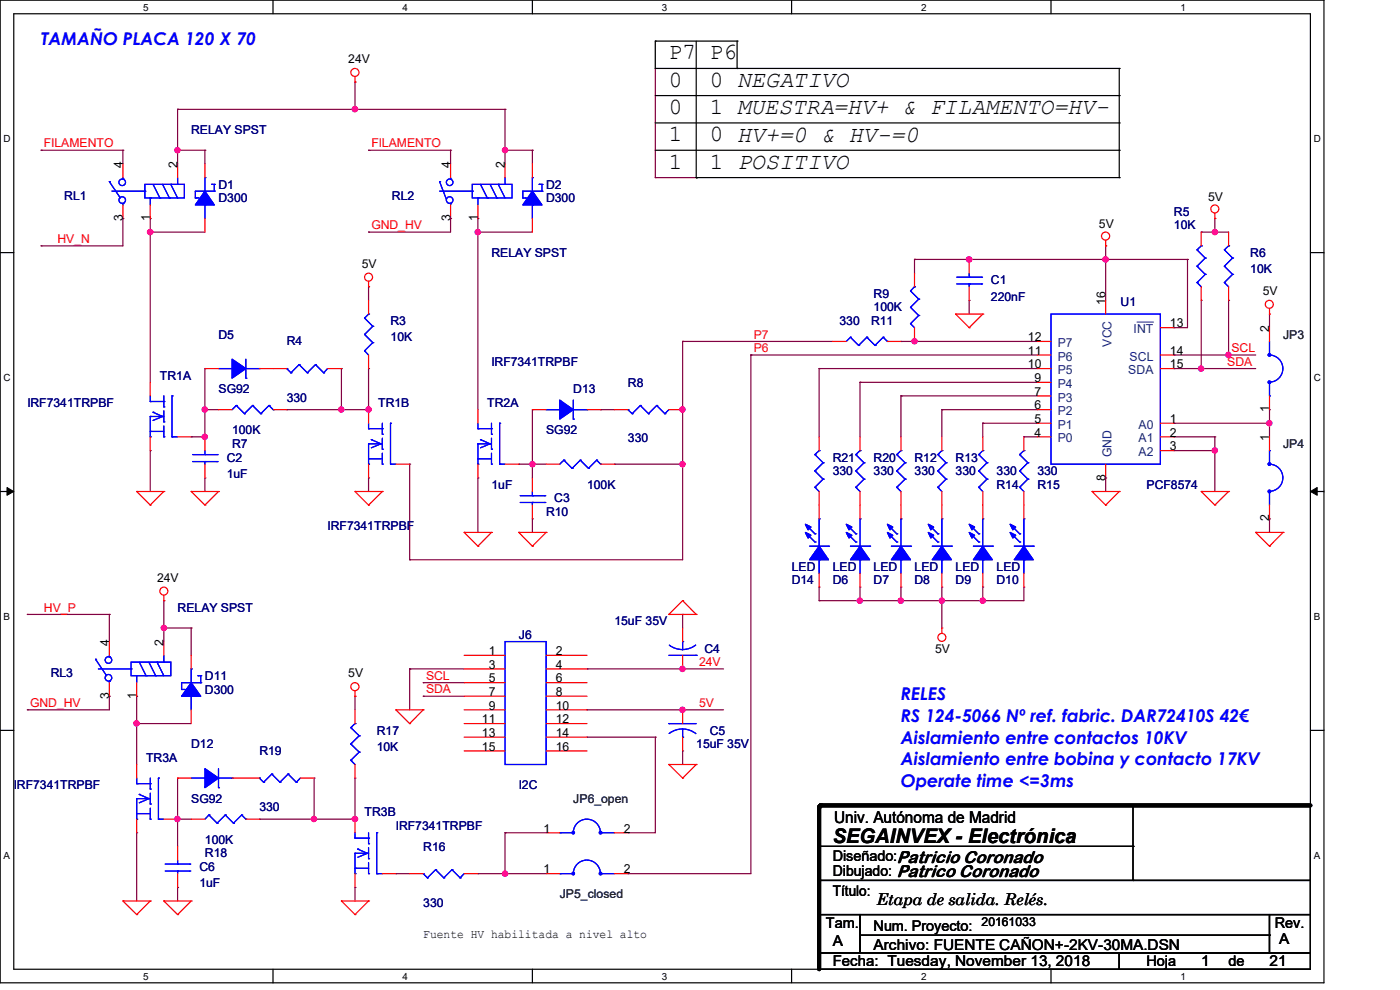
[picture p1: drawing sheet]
<svg xmlns="http://www.w3.org/2000/svg" width="297mm" height="210mm" viewBox="0 0 297 210" stroke-linecap="round" stroke-linejoin="round" font-family="sans-serif">
<path d="M0 0h280.9v208.5h-280.9zM2.9 2.9h275.1v202.7h-275.1z" fill="none" stroke="#000" stroke-width=".25"/>
<g fill="#fff">
<path d="M30.4 .3h1.1v2.4h-1.1z"/>
<path d="M30.4 205.9h1.1v2.3h-1.1z"/>
</g>
<path d="M57.9 0v2.9M57.9 205.6v2.9" fill="none" stroke="#000" stroke-width=".25"/>
<g fill="#fff">
<path d="M85.4 .3h1.1v2.4h-1.1z"/>
<path d="M85.4 205.9h1.1v2.3h-1.1z"/>
</g>
<path d="M112.9 0v2.9M112.9 205.6v2.9" fill="none" stroke="#000" stroke-width=".25"/>
<g fill="#fff">
<path d="M140.4 .3h1.2v2.4h-1.2z"/>
<path d="M140.4 205.9h1.2v2.3h-1.2z"/>
</g>
<path d="M167.9 0v2.9M167.9 205.6v2.9" fill="none" stroke="#000" stroke-width=".25"/>
<g fill="#fff">
<path d="M195.4 .3h1.2v2.4h-1.2z"/>
<path d="M195.4 205.9h1.2v2.3h-1.2z"/>
</g>
<path d="M223 0v2.9M223 205.6v2.9" fill="none" stroke="#000" stroke-width=".25"/>
<g fill="#fff">
<path d="M250.4 .3h1.2v2.4h-1.2z"/>
<path d="M250.4 205.9h1.2v2.3h-1.2z"/>
<path d="M.8 28.2h1.4v2.4h-1.4z"/>
<path d="M278.7 28.2h1.5v2.4h-1.5z"/>
<path d="M.8 78.9h1.4v2.3h-1.4z"/>
<path d="M278.7 78.9h1.5v2.3h-1.5z"/>
</g>
<path d="M0 53.6h2.9M278 53.6h2.9" fill="none" stroke="#000" stroke-width=".25"/>
<g fill="#fff">
<path d="M.8 129.6h1.3v2.3h-1.3z"/>
<path d="M278.7 129.6h1.4v2.3h-1.4z"/>
</g>
<path d="M0 104.3h2.9M278 104.3h2.9" fill="none" stroke="#000" stroke-width=".25"/>
<path d="M1.5 103.4l1.4 .9-1.4 .8zM278 104.3l1.4-.9v1.7z" fill="#000" stroke="#000" stroke-width=".21"/>
<g fill="#fff">
<path d="M.8 180.3h1.3v2.3h-1.3z"/>
<path d="M278.7 180.3h1.4v2.3h-1.4z"/>
</g>
<g fill="none" stroke="#000" stroke-width=".25">
<path d="M139 8.7h.1M139 8.7v5.8h98.4M139 8.7h17.4M147.7 8.7v29M156.4 14.5h.1M156.4 8.7h.1M156.4 8.7v5.8M237.4 14.5h.1M237.4 14.5v23.2M139 31.9h98.4M139 26.1h98.4M139 20.3h98.4"/>
<path d="M147.7 37.7h.1M147.7 37.7h89.7M237.4 37.7h.1M237.4 31.9h.1M237.4 26.1h.1M237.4 20.3h.1M0 154.9h2.9M278 154.9h2.9M173.8 170.9h104.2v15.9h-104.2zM173.8 179.5h66.6M240.4 179.5h.1M240.4 170.9v15.9"/>
<path d="M173.5 186.8h104.5v7.2h-104.5zM173.8 194h8.7v8.1h-8.7zM182.5 194h86.8v8.1h-86.8zM182.5 198.4h86.8M240.4 186.8h.1M269.3 194h8.7v8.1h-8.7zM269.3 198.4h.1M173.8 202.1h63.6v3.5h-63.6zM237.4 202.1h40.6v3.5h-40.6z"/>
</g>
<g fill="none" stroke="#800040" stroke-width=".25">
<path d="M75.3 17.4h.1M75.3 17.4v5.8M139 14.5h.1M139 14.5v23.2M8.7 31.9h.1M8.7 31.9h17.4M26.1 31.9h.1M26.1 31.9v2.9M37.7 31.9h.1M37.7 23.2h.1M37.7 31.9h5.8M37.7 23.2v11.6"/>
<path d="M37.7 23.2h69.4M43.5 31.9h.1M43.5 31.9v2.9M75.3 23.2h.1M78.2 31.9h.1M78.2 31.9h17.4M95.6 31.9h.1M95.6 31.9v2.9M107.1 23.2h.1M107.1 31.9h.1M107.1 23.2v11.6M107.1 31.9h5.8"/>
<path d="M112.9 31.9h.1M112.9 31.9v2.9M139 37.7h.1M139 37.7h8.7M8.7 52.2h.1M26.1 46.4h.1M26.1 46.4v5.8h-17.4M31.9 49.2h.1M31.9 46.4h.1M31.9 49.2h11.6M31.9 46.4v34.7M78.2 49.2h.1"/>
<path d="M95.6 46.4h.1M95.6 46.4v2.8h-17.4M101.4 49.2h.1M101.4 46.4h.1M101.4 46.4v40.5M101.4 49.2h11.5M194 55h.1M194 55h57.9M194 55v3M205.6 55h.1M234.6 55h.1M234.6 52.2h.1"/>
<path d="M234.6 52.2v11.5M251.9 55h.1M251.9 55v14.5h-2.9M254.8 49.2h.1M254.8 49.2h5.8M257.7 49.2h.1M257.7 46.4h.1M257.7 46.4v2.8M43.5 78.2h.1M43.5 78.2v14.5h-2.9M72.4 78.2h.1M72.4 78.2v8.7"/>
<path d="M78.2 60.8h.1M78.2 78.2h.1M78.2 78.2v8.7h-17.4M78.2 60.8v2.9M144.8 72.4h.1M144.8 72.4h31.9M144.8 72.4v46.3h-57.9M159.3 75.3h.1M159.3 75.3h60.8M159.3 75.3v110h-26.1M173.8 78.2h.1M173.8 78.2h46.3"/>
<path d="M173.8 78.2v14.5M191.1 72.4h.1M191.1 72.4h29M194 72.4h.1M205.6 63.7h.1M205.6 63.7v2.9M249 78.2h.1M249 75.3h.1M249 69.5h.1M249 75.3h17.4M249 78.2h17.4M254.8 78.2h.1"/>
<path d="M254.8 63.7h.1M254.8 63.7v14.5M260.6 75.3h.1M260.6 63.7h.1M260.6 63.7v11.6M269.3 66.6h.1M269.3 66.6v2.9M31.9 95.6h.1M31.9 95.6v8.7M40.6 92.7h.1M43.5 86.9h.1M43.5 86.9h2.9"/>
<path d="M60.8 86.9h.1M72.4 86.9h.1M86.9 98.5h.1M86.9 98.5v20.2M110.1 98.5h.1M110.1 98.5h5.8M112.9 98.5h.1M112.9 86.9h.1M112.9 86.9v14.5M127.4 86.9h.1M127.4 86.9h2.9M130.3 98.5h.1"/>
<path d="M130.3 98.5h14.5M144.8 98.5h.1M144.8 86.9h.1M182.5 81.1h.1M182.5 81.1v11.6M182.5 81.1h37.6M191.1 84h.1M191.1 84v8.7M191.1 84h29M199.8 86.9h.1M199.8 86.9v5.8M199.8 86.9h20.3"/>
<path d="M208.5 89.8h.1M208.5 89.8h11.6M208.5 89.8v2.9M217.2 92.7h.1M217.2 92.7h2.9M249 92.7h.1M249 95.6h.1M249 89.8h.1M249 92.7h8.7M249 95.6h8.7M249 89.8h20.3M257.7 95.6h.1"/>
<path d="M257.7 92.7h.1M257.7 92.7v11.6M269.3 89.8h.1M269.3 86.9h.1M269.3 86.9v5.8M43.5 101.4h.1M43.5 101.4v2.9M78.2 101.4h.1M78.2 101.4v2.9M86.9 118.7h.1M101.4 101.4h.1M101.4 101.4v11.5"/>
<path d="M112.9 110.1h.1M112.9 110.1v2.8M234.6 101.4h.1M234.6 101.4v2.9M269.3 110.1h.1M269.3 110.1v2.8M5.8 130.3h.1M5.8 130.3h17.4M23.2 130.3h.1M23.2 130.3v5.8M34.8 133.2h.1M34.8 127.4h.1"/>
<path d="M34.8 133.2h5.8M34.8 127.4v8.7M40.6 133.2h.1M40.6 133.2v5.8M144.8 130.3h.1M144.8 130.3v2.9M173.8 127.4h.1M173.8 124.5h.1M173.8 124.5v2.9M182.5 124.5h.1M182.5 127.4h.1M182.5 124.5v2.9"/>
<path d="M191.1 124.5h.1M191.1 127.4h.1M191.1 124.5v2.9M199.8 127.4h.1M199.8 124.5h.1M199.8 124.5v8.7M208.5 124.5h.1M208.5 127.4h.1M208.5 124.5v2.9M217.2 124.5h.1M217.2 124.5v2.9h-43.4M5.8 150.6h.1"/>
<path d="M23.2 147.7h.1M23.2 147.7v2.9h-17.4M29 153.5h.1M29 147.7h.1M29 147.7v14.5M29 153.5h11.6M75.3 147.7h.1M75.3 147.7v2.9M86.9 141.9h.1M86.9 141.9v8.7M86.9 141.9h11.6M89.8 144.8h.1"/>
<path d="M89.8 147.7h.1M89.8 144.8h8.7M89.8 147.7h8.7M124.5 156.4h.1M124.5 150.6h.1M124.5 141.9h.1M124.5 150.6h29M124.5 141.9h29M124.5 156.4h14.5M139 156.4h.1M139 156.4v20.3h-5.8M144.8 150.6h.1"/>
<path d="M144.8 159.3h.1M144.8 141.9h.1M144.8 159.3v2.9M29 176.7h.1M29 176.7v14.4M37.7 173.8h.1M37.7 165.1h.1M37.7 165.1v14.4M37.7 173.8h2.9M55 173.8h.1M66.6 173.8h.1M66.6 165.1h.1"/>
<path d="M66.6 165.1v8.7M75.3 165.1h.1M75.3 165.1v8.7h-20.3M107.1 176.7h.1M107.1 176.7v8.6M107.1 176.7h8.8M133.2 176.7h.1M37.7 188.3h.1M37.7 188.3v2.8M75.3 188.3h.1M75.3 188.3v2.8M84 185.3h.1"/>
<path d="M84 185.3h2.9M101.4 185.3h.1M101.4 185.3h14.5M107.1 185.3h.1M133.2 185.3h.1"/>
</g>
<g fill="#f0f" stroke="#f0f" stroke-width=".25">
<circle cx="144.8" cy="150.6" r=".55"/>
<circle cx="260.6" cy="75.3" r=".55"/>
<circle cx="254.8" cy="78.2" r=".55"/>
<circle cx="194" cy="72.4" r=".55"/>
<circle cx="101.3" cy="49.2" r=".55"/>
<circle cx="234.6" cy="55" r=".56"/>
<circle cx="107.1" cy="31.9" r=".55"/>
<circle cx="37.6" cy="31.9" r=".55"/>
<circle cx="205.6" cy="55" r=".56"/>
<circle cx="31.9" cy="49.2" r=".56"/>
<circle cx="112.9" cy="98.5" r=".55"/>
<circle cx="78.2" cy="86.9" r=".55"/>
<circle cx="144.8" cy="141.9" r=".55"/>
<circle cx="75.3" cy="23.2" r=".56"/>
<circle cx="257.7" cy="95.5" r=".55"/>
<circle cx="43.4" cy="92.7" r=".55"/>
<circle cx="43.4" cy="86.9" r=".55"/>
<circle cx="72.4" cy="86.9" r=".55"/>
<circle cx="29" cy="153.5" r=".55"/>
<circle cx="34.8" cy="133.2" r=".55"/>
<circle cx="66.6" cy="173.7" r=".55"/>
<circle cx="37.6" cy="173.7" r=".55"/>
<circle cx="75.3" cy="173.7" r=".56"/>
<circle cx="257.7" cy="49.2" r=".55"/>
<circle cx="107.1" cy="185.3" r=".55"/>
<circle cx="269.3" cy="89.8" r=".55"/>
<circle cx="191.1" cy="127.4" r=".56"/>
<circle cx="199.8" cy="127.4" r=".55"/>
<circle cx="182.4" cy="127.4" r=".55"/>
<circle cx="208.5" cy="127.4" r=".55"/>
<circle cx="144.8" cy="98.5" r=".55"/>
<circle cx="144.8" cy="86.9" r=".55"/>
</g>
<g fill="none" stroke="#f00" stroke-width=".25">
<path d="M75.3 17.4h.1M75.3 16.3v1.1M26.1 34.8v2.9M37.7 34.8v2.9M43.5 34.8v2.9M95.6 34.8v2.9M107.1 34.8v2.9M112.9 34.8v2.9M26.1 43.5v2.9M31.9 43.5v2.9M43.5 46.4v2.8M78.2 59.7v1.1"/>
<path d="M95.6 43.5v2.9M101.4 43.5v2.9M112.9 46.4v2.8M194 58v2.8M205.6 55v3M234.6 52.2h.1M234.6 51v1.2M254.8 49.2v3M257.7 46.4h.1M257.7 45.2v1.2M260.6 49.2v3M43.5 78.2h2.9"/>
<path d="M55 78.2h5.8M69.5 78.2h2.9M78.2 60.8h.1M78.2 63.7v2.9M78.2 75.3v2.9M176.7 72.4h2.8M188.3 72.4h2.8M194 69.5v2.9M202.7 66.6h.1M202.7 66.6h5.8M202.7 66.6l2.9 2.9M205.6 69.5h.1"/>
<path d="M205.6 60.8v2.9M208.5 66.6h.1M208.5 66.6l-2.9 2.9M220.1 78.2h2.9M220.1 75.3h2.9M220.1 72.4h2.9M234.6 63.7v2.9M246.2 78.2h2.8M246.2 69.5h2.8M246.2 75.3h2.8M254.8 60.8v2.9M260.6 60.8v2.9"/>
<path d="M269.3 66.6h.1M269.3 65.4v1.2M269.3 69.5v2.9M31.9 81.1v2.9M31.9 92.7v2.9M37.7 92.7h2.9M43.5 92.7v2.9M43.5 98.5v2.9M46.4 86.9h2.8M58 86.9h2.8M78.2 86.9v2.9M78.2 98.5v2.9"/>
<path d="M84 98.5h2.9M101.4 86.9v2.9M101.4 98.5v2.9M107.1 98.5h3M112.9 86.9h3M115.9 98.5h2.8M124.5 86.9h2.9M127.4 98.5h2.9M130.3 86.9h2.9M141.9 86.9h2.9M173.8 92.7v2.9M182.5 92.7v2.9"/>
<path d="M191.1 92.7v2.9M199.8 92.7v2.9M208.5 92.7v2.9M217.2 92.7v2.9M220.1 86.9h2.9M220.1 89.8h2.9M220.1 92.7h2.9M220.1 84h2.9M220.1 81.1h2.9M234.6 98.5v2.9M246.2 89.8h2.8M246.2 92.7h2.8"/>
<path d="M246.2 95.6h2.8M269.3 84v2.9M269.3 92.7v2.9M29 104.3h.1M29 104.3h5.8M29 104.3l2.9 2.8M31.9 107.1h.1M34.8 104.3h.1M34.8 104.3l-2.9 2.8M40.6 104.3h.1M40.6 104.3h5.8M40.6 104.3l2.9 2.8"/>
<path d="M43.5 107.1h.1M46.4 104.3h.1M46.4 104.3l-2.9 2.8M75.3 104.3h.1M75.3 104.3h5.8M75.3 104.3l2.9 2.8M78.2 107.1h.1M81.1 104.3h.1M81.1 104.3l-2.9 2.8M98.5 112.9h.1M98.5 112.9h5.8M98.5 112.9l2.9 3"/>
<path d="M101.4 115.9h.1M104.3 112.9h.1M104.3 112.9l-2.9 3M110.1 112.9h.1M110.1 112.9h5.8M110.1 112.9l2.8 3M112.9 115.9h.1M112.9 101.4v2.9M112.9 107.1v3M115.9 112.9h.1M115.9 112.9l-3 3M173.8 104.3v5.8"/>
<path d="M182.5 104.3v5.8M191.1 104.3v5.8M199.8 104.3v5.8M208.5 104.3v5.8M217.2 104.3v5.8M231.7 104.3h.1M231.7 104.3h5.7M231.7 104.3l2.9 2.8M234.6 107.1h.1M237.4 104.3h.1M237.4 104.3l-2.8 2.8M254.8 104.3h.1"/>
<path d="M254.8 104.3h5.8M254.8 104.3l2.9 2.8M257.7 107.1h.1M260.6 104.3h.1M260.6 104.3l-2.9 2.8M266.4 112.9h.1M266.4 112.9h5.8M266.4 112.9l2.9 3M269.3 115.9h.1M269.3 107.1v3M272.2 112.9h.1M272.2 112.9l-2.9 3"/>
<path d="M23.2 136.1v2.9M34.8 127.4h.1M34.8 126.3v1.1M34.8 136.1v2.9M40.6 139v2.9M98.5 139h8.6M115.9 139h8.6M141.9 130.3h.1M141.9 130.3h5.8M144.8 127.4h.1M144.8 127.4l-2.9 2.9M144.8 127.4l2.9 2.9"/>
<path d="M144.8 133.2v2.9M144.8 139v2.9M147.7 130.3h.1M173.8 121.6v2.9M182.5 121.6v2.9M191.1 121.6v2.9M199.8 133.2h.1M199.8 121.6v2.9M199.8 133.2v1.2M208.5 121.6v2.9M217.2 121.6v2.9M23.2 144.8v2.9"/>
<path d="M29 144.8v2.9M40.6 150.6v2.9M75.3 147.7h.1M75.3 146.6v1.1M75.3 150.6v2.9M84 150.6h.1M84 150.6h5.8M84 150.6l2.9 2.9M86.9 153.5h.1M89.8 150.6h.1M89.8 150.6l-2.9 2.9M98.5 150.6h8.6"/>
<path d="M98.5 141.9h8.6M98.5 144.8h8.6M98.5 147.7h8.6M98.5 153.5h8.6M98.5 156.4h8.6M98.5 159.3h8.6M115.9 150.6h8.6M115.9 141.9h8.6M115.9 144.8h8.6M115.9 147.7h8.6M115.9 153.5h8.6M115.9 156.4h8.6"/>
<path d="M115.9 159.3h8.6M144.8 150.6v2.9M144.8 156.4v2.9M29 162.2v2.9M29 173.8v2.9M34.8 173.8h2.9M37.7 165.1h2.9M37.7 179.5v3M40.6 173.8h2.9M49.2 165.1h5.8M52.2 173.8h2.8M63.7 165.1h2.9"/>
<path d="M75.3 162.2v2.9M75.3 173.8v2.9M115.9 176.7h2.8M130.3 176.7h2.9M141.9 162.2h.1M141.9 162.2h5.8M141.9 162.2l2.9 2.9M144.8 165.1h.1M147.7 162.2h.1M147.7 162.2l-2.9 2.9M26.1 191.1h.1M26.1 191.1h5.8"/>
<path d="M26.1 191.1l2.9 2.9M29 194h.1M31.9 191.1h.1M31.9 191.1l-2.9 2.9M34.8 191.1h.1M34.8 191.1h5.8M34.8 191.1l2.9 2.9M37.7 194h.1M37.7 185.3v3M40.6 191.1h.1M40.6 191.1l-2.9 2.9M72.4 191.1h.1"/>
<path d="M72.4 191.1h5.8M72.4 191.1l2.9 2.9M75.3 194h.1M75.3 185.3v3M78.2 191.1h.1M78.2 191.1l-2.9 2.9M81.1 185.3h2.9M86.9 185.3h2.9M98.5 185.3h2.9M115.9 185.3h2.8M130.3 185.3h2.9"/>
<circle cx="75.3" cy="15.4" r=".86"/>
<circle cx="78.2" cy="58.8" r=".85"/>
<circle cx="234.6" cy="50.1" r=".86"/>
<circle cx="257.7" cy="44.3" r=".85"/>
<circle cx="269.3" cy="64.6" r=".85"/>
<circle cx="34.8" cy="125.4" r=".85"/>
<circle cx="199.8" cy="135.2" r=".85"/>
<circle cx="75.3" cy="145.7" r=".86"/>
</g>
<path d="M173.8 171.2v34.4M174 170.9h104" fill="none" stroke="#000" stroke-width=".85"/>
<g fill="#000">
<circle cx="173.8" cy="171.2" r=".42"/>
<circle cx="174" cy="170.9" r=".42"/>
</g>
<g fill="none" stroke="#00f" stroke-width=".25">
<path d="M23.2 38.5h.1M23.2 38.5l2.3 3.5M26.1 38h.1M26.1 37.7v.3M30.7 39.1h8.4v2.9h-8.4zM32.5 39.1l1.4 2.9M34.5 39.1l1.4 2.9M36.2 39.1h.1M36.2 39.1l1.5 2.9M37.7 39.1h.1M37.7 37.7v1.4M43.5 37.7h.1"/>
<path d="M43.5 37.7v2.9M44.9 39.1h.1M44.9 39.1h.6M45.5 39.1h.1M45.5 39.1v1.5M93.3 38.5h.1M93.3 38.5l1.4 3.8M95.6 38h.1M95.6 37.7v.3M100.2 39.1h8.4v2.9h-8.4zM101.9 39.1l1.5 2.9M104 39.1l1.4 2.9"/>
<path d="M105.7 39.1h.1M105.7 39.1l1.4 2.9M107.1 39.1h.1M107.1 37.7v1.4M112.9 37.7h.1M112.9 37.7v2.9M114.4 39.1h.1M114.4 39.1h.6M115 39.1h.1M115 39.1v1.5M23.7 40.6h7M26.1 43.2h.1"/>
<path d="M26.1 43.2v.3M30.7 40.6h.1M31.9 42h.1M31.9 42v1.5M33.9 42h.1M35.9 42h.1M41.4 42h.1M41.4 42h.6M42 42h.1M43.5 43.5h.1M43.5 43.5v2.9M45.5 40.6h.1"/>
<path d="M45.5 40.6h-4.1v1.4M93.3 40.6h6.9M95.6 43.2h.1M95.6 43.2v.3M100.2 40.6h.1M101.4 42h.1M101.4 42v1.5M103.4 42h.1M105.4 42h.1M110.9 42h.1M110.9 42h.6M111.5 42h.1"/>
<path d="M112.9 43.5h.1M112.9 43.5v2.9M115 40.6h.1M115 40.6h-4.1v1.4M203 58.8h5.2M205.6 58.8h.1M205.6 58v.8M208.2 58.8h.1M254 59.9h.1M254 56.5h.1M254 53h.1M254 59.9l.8 .9"/>
<path d="M254 56.5l1.7 1.7M254 53l1.7 1.7M254.8 52.2h.1M254.8 52.2l-.8 .8M255.7 58.2h.1M255.7 54.7h.1M255.7 58.2l-1.7 1.7M255.7 54.7l-1.7 1.8M259.8 59.9h.1M259.8 56.5h.1M259.8 53h.1M259.8 59.9l.8 .9"/>
<path d="M259.8 56.5l1.7 1.7M259.8 53l1.7 1.7M260.6 52.2h.1M260.6 52.2l-.8 .8M261.5 58.2h.1M261.5 54.7h.1M261.5 58.2l-1.7 1.7M261.5 54.7l-1.7 1.8M46.4 78.2h2.8M49.2 78.2h.1M52.2 76.2v4M52.2 78.2h2.8"/>
<path d="M55 78.2h.1M60.8 78.2h.1M60.8 78.2l.9 .9M61.7 79.1h.1M63.5 77.3h.1M63.5 77.3l1.7 1.8M63.5 77.3l-1.8 1.8M65.2 79.1h.1M66.9 77.3h.1M66.9 77.3l1.8 1.8M66.9 77.3l-1.7 1.8M68.7 79.1h.1"/>
<path d="M69.5 78.2l-.8 .9M77.3 74.4h.1M77.3 71h.1M77.3 67.5h.1M77.3 74.4l.9 .9M77.3 71l1.8 1.7M77.3 67.5l1.8 1.7M78.2 66.6h.1M78.2 66.6l-.9 .9M79.1 72.7h.1M79.1 69.2h.1M79.1 72.7l-1.8 1.7"/>
<path d="M79.1 69.2l-1.8 1.8M180.4 71.5h.1M180.4 71.5l-.9 .9M180.4 71.5l1.8 1.8M182.2 73.3h.1M183.9 71.5h.1M183.9 71.5l-1.7 1.8M183.9 71.5l1.7 1.8M185.6 73.3h.1M187.4 71.5h.1M187.4 71.5l-1.8 1.8M187.4 71.5l.9 .9"/>
<path d="M188.3 72.4h.1M193.2 68.7h.1M193.2 65.2h.1M193.2 61.7h.1M193.2 68.7l.8 .8M193.2 65.2l1.7 1.7M193.2 61.7l1.7 1.8M194 60.8h.1M194 60.8l-.8 .9M194.9 66.9h.1M194.9 63.5h.1M194.9 66.9l-1.7 1.8"/>
<path d="M194.9 63.5l-1.7 1.7M203 60.2h5.2M205.6 60.2h.1M205.6 60.2v.6M208.2 60.2h.1M223 66.6h23.2v31.9h-23.2zM269.3 75.3a2.88 2.88 0 0 1 2.9 2.9 2.88 2.88 0 0 1-2.9 2.9v2.9M269.3 75.3h.1M269.3 72.4v2.9M31.9 88.3h.1M31.9 92.7h.1M31.9 91.5h.1"/>
<path d="M31.9 85.2h.1M31.9 88.3h2.9M31.9 84v1.2M31.9 88.3v4.4M31.9 91.5h2.9M31.9 85.2h2.9M32.5 87.5h.1M32.5 87.5l2 .8M34.5 88.3h.1M34.5 88.3l-2 .9M34.8 89.5h.1M34.8 92.7h.1"/>
<path d="M34.8 86.3h.1M34.8 85.2h.1M34.8 84v2.3M34.8 87.2v2.3M34.8 90.4v2.3M36.5 84h.1M36.5 92.7h.1M36.5 84v8.7M36.5 92.7h1.2M40.9 96.4h5.2M40.9 97.9h5.2M43.5 97.9h.1"/>
<path d="M43.5 96.4h.1M43.5 95.6v.8M43.5 97.9v.6M46.1 96.4h.1M46.1 97.9h.1M50.1 86h.1M50.1 86l-.9 .9M50.1 86l1.8 1.8M51.9 87.8h.1M52.2 80.2h.1M53.6 86h.1M53.6 86l-1.7 1.8"/>
<path d="M53.6 86l1.7 1.8M55.3 87.8h.1M57.1 86h.1M57.1 86l-1.8 1.8M57.1 86l.9 .9M58 86.9h.1M78.2 94.1h.1M78.2 98.5h.1M78.2 97.3h.1M78.2 90.9h.1M78.2 89.8v1.1M78.2 94.1v4.4"/>
<path d="M78.2 94.1h2.9M78.2 97.3h2.9M78.2 90.9h2.9M78.8 93.3h.1M78.8 93.3l2 .8M80.8 94.1h.1M80.8 94.1l-2 .9M81.1 95.3h.1M81.1 98.5h.1M81.1 92.1h.1M81.1 90.9h.1M81.1 89.8v2.3"/>
<path d="M81.1 93v2.3M81.1 96.1v2.4M82.8 89.8h.1M82.8 98.5h.1M82.8 89.8v8.7M82.8 98.5h1.2M101.4 94.1h.1M101.4 98.5h.1M101.4 97.3h.1M101.4 90.9h.1M101.4 89.8v1.1M101.4 94.1v4.4"/>
<path d="M101.4 94.1h2.9M101.4 97.3h2.9M101.4 90.9h2.9M101.9 93.3h.1M101.9 93.3l2.1 .8M104 94.1h.1M104 94.1l-2.1 .9M104.3 95.3h.1M104.3 98.5h.1M104.3 92.1h.1M104.3 90.9h.1M104.3 89.8v2.3"/>
<path d="M104.3 93v2.3M104.3 96.1v2.4M106 89.8h.1M106 98.5h.1M106 98.5h1.1M106 89.8v8.7M115.9 86.9h2.8M118.7 86.9h.1M119.6 97.6h.1M119.6 97.6l-.9 .9M119.6 97.6l1.8 1.8M121.4 99.4h.1"/>
<path d="M121.6 88.9h.1M121.6 84.9v4M121.6 86.9h2.9M123.1 97.6h.1M123.1 97.6l-1.7 1.8M123.1 97.6l1.7 1.8M124.5 86.9h.1M124.8 99.4h.1M126.6 97.6h.1M126.6 97.6l-1.8 1.8M126.6 97.6l.8 .9M127.4 98.5h.1"/>
<path d="M133.2 86.9h.1M133.2 86.9l.9 .9M134.1 87.8h.1M135.8 86h.1M135.8 86l1.8 1.8M135.8 86l-1.7 1.8M137.6 87.8h.1M139.3 86h.1M139.3 86l1.8 1.8M139.3 86l-1.7 1.8M141.1 87.8h.1M141.9 86.9l-.8 .9"/>
<path d="M172.9 99.9h.1M172.9 96.4h.1M172.9 99.9l1.7 1.7M172.9 96.4l1.7 1.8M173.8 95.6h.1M173.8 95.6l-.9 .8M174.6 98.2h.1M174.6 98.2l-1.7 1.7M181.6 99.9h.1M181.6 96.4h.1M181.6 99.9l1.7 1.7M181.6 96.4l1.7 1.8"/>
<path d="M182.5 95.6h.1M182.5 95.6l-.9 .8M183.3 98.2h.1M183.3 98.2l-1.7 1.7M190.2 99.9h.1M190.2 96.4h.1M190.2 99.9l1.8 1.7M190.2 96.4l1.8 1.8M191.1 95.6h.1M191.1 95.6l-.9 .8M192 98.2h.1M192 98.2l-1.8 1.7"/>
<path d="M199 99.9h.1M199 96.4h.1M199 99.9l1.7 1.7M199 96.4l1.7 1.8M199.8 95.6h.1M199.8 95.6l-.8 .8M200.7 98.2h.1M200.7 98.2l-1.7 1.7M207.6 99.9h.1M207.6 96.4h.1M207.6 99.9l1.8 1.7M207.6 96.4l1.8 1.8"/>
<path d="M208.5 95.6h.1M208.5 95.6l-.9 .8M209.4 98.2h.1M209.4 98.2l-1.8 1.7M216.3 99.9h.1M216.3 96.4h.1M216.3 99.9l1.8 1.7M216.3 96.4l1.8 1.8M217.2 95.6h.1M217.2 95.6l-.9 .8M218.1 98.2h.1M218.1 98.2l-1.8 1.7"/>
<path d="M269.3 84h.1M269.3 95.6v2.9a2.88 2.88 0 0 1 2.9 2.8 2.88 2.88 0 0 1-2.9 2.9M269.3 95.6h.1M110.4 105.2h5.2M110.4 106.6h5.2M112.9 106.6h.1M112.9 105.2h.1M112.9 104.3v.9M112.9 106.6v.5M115.6 105.2h.1M115.6 106.6h.1M171.2 113.2l1.7 1.8"/>
<path d="M171.2 111.5l1.7 1.7M171.7 115.9h4.1M172.9 115h.1M172.9 113.2h.1M172.9 103.4h.1M172.9 103.4l.9 .9M173.8 118.7h.1M173.8 110.1h.1M173.8 110.1v5.8M173.8 118.7v2.9M174.6 101.6h.1M174.6 101.6l-1.7 1.8"/>
<path d="M175.8 115.9h.1M179.8 113.2l1.8 1.8M179.8 111.5l1.8 1.7M180.4 115.9h4.1M181.6 103.4h.1M181.6 115h.1M181.6 113.2h.1M181.6 103.4l.9 .9M182.5 118.7h.1M182.5 110.1h.1M182.5 110.1v5.8M182.5 118.7v2.9"/>
<path d="M183.3 101.6h.1M183.3 101.6l-1.7 1.8M184.5 115.9h.1M188.5 113.2l1.7 1.8M188.5 111.5l1.7 1.7M189.1 115.9h4.1M190.2 115h.1M190.2 113.2h.1M190.2 103.4h.1M190.2 103.4l.9 .9M191.1 118.7h.1M191.1 110.1h.1"/>
<path d="M191.1 110.1v5.8M191.1 118.7v2.9M192 101.6h.1M192 101.6l-1.8 1.8M193.2 115.9h.1M197.2 113.2l1.8 1.8M197.2 111.5l1.8 1.7M197.8 115.9h4M199 115h.1M199 113.2h.1M199 103.4h.1M199 103.4l.8 .9"/>
<path d="M199.8 118.7h.1M199.8 110.1h.1M199.8 110.1v5.8M199.8 118.7v2.9M200.7 101.6h.1M200.7 101.6l-1.7 1.8M201.8 115.9h.1M205.9 113.2l1.7 1.8M205.9 111.5l1.7 1.7M206.5 115.9h4M207.6 103.4h.1M207.6 115h.1"/>
<path d="M207.6 113.2h.1M207.6 103.4l.9 .9M208.5 118.7h.1M208.5 110.1h.1M208.5 110.1v5.8M208.5 118.7v2.9M209.4 101.6h.1M209.4 101.6l-1.8 1.8M210.5 115.9h.1M214.6 113.2l1.7 1.8M214.6 111.5l1.7 1.7M215.2 115.9h4"/>
<path d="M216.3 115h.1M216.3 113.2h.1M216.3 103.4h.1M216.3 103.4l.9 .9M217.2 118.7h.1M217.2 110.1h.1M217.2 110.1v5.8M217.2 118.7v2.9M218.1 101.6h.1M218.1 101.6l-1.8 1.8M219.2 115.9h.1M269.3 104.3h.1"/>
<path d="M269.3 104.3v2.8M20.3 139.9h.1M20.3 139.9l2.3 3.4M23.2 139.3h.1M23.2 139v.3M34.8 139v1.5M107.1 136.1h8.8v26.1h-8.8zM141.9 139h5.8M144.8 136.1h.1M144.8 136.1v1.7M147.6 136.8l-1.3 .7-1.5 .3-1.5-.2-1.3-.7M147.7 139h.1"/>
<path d="M20.9 141.9h6.9M23.2 144.5h.1M23.2 144.5v.3M27.8 140.5h8.4v2.8h-8.4zM27.8 141.9h.1M29 143.3h.1M29 143.3v1.5M29.5 140.5l1.5 2.8M31 143.3h.1M31.6 140.5l1.4 2.8M33 143.3h.1M33.3 140.5h.1"/>
<path d="M33.3 140.5l1.5 2.8M34.8 140.5h.1M38.5 146.3h.1M38.5 146.3h.6M39.1 146.3h.1M40.6 147.7h.1M40.6 141.9h.1M40.6 141.9v2.9M40.6 147.7v2.9M42 143.3h.1M42 143.3h.6M42.6 144.8h.1"/>
<path d="M42.6 143.3h.1M42.6 144.8h-4.1v1.5M42.6 143.3v1.5M74.4 157.8h.1M74.4 154.3h.1M74.4 157.8l1.8 1.8M74.4 154.3l1.8 1.8M75.3 153.5h.1M75.3 153.5l-.9 .8M76.2 159.6h.1M76.2 156.1h.1M76.2 159.6l-1.8 1.7"/>
<path d="M76.2 156.1l-1.8 1.7M141.9 153.5h.1M141.9 153.5h5.8M144.8 156.4h.1M144.8 154.6l-1.5 .3-1.3 .7M144.8 154.6l1.5 .3 1.3 .7M144.8 154.6v1.8M29 169.4h.1M29 173.8h.1M29 172.6h.1M29 166.2h.1M29 165.1v1.1"/>
<path d="M29 169.4v4.4M29 169.4h2.9M29 172.6h2.9M29 166.2h2.9M29.5 168.5h.1M29.5 168.5l2.1 .9M31.6 169.4h.1M31.6 169.4l-2.1 .9M31.9 170.6h.1M31.9 173.8h.1M31.9 167.4h.1M31.9 166.2h.1"/>
<path d="M31.9 165.1v2.3M31.9 168.3v2.3M31.9 171.4v2.4M33.6 165.1h.1M33.6 173.8h.1M33.6 165.1v8.7M33.6 173.8h1.2M40.6 165.1h2.9M43.5 165.1h.1M44.3 172.9h.1M44.3 172.9l-.8 .9M44.3 172.9l1.8 1.7"/>
<path d="M46.1 174.6h.1M46.4 167.1h.1M46.4 163.1v4M46.4 165.1h2.8M47.8 172.9h.1M47.8 172.9l-1.7 1.7M47.8 172.9l1.7 1.7M49.2 165.1h.1M49.5 174.6h.1M51.3 172.9h.1M51.3 172.9l-1.8 1.7M51.3 172.9l.9 .9"/>
<path d="M52.2 173.8h.1M55 165.1h.1M55 165.1l.9 .8M55.9 165.9h.1M57.7 164.2h.1M57.7 164.2l-1.8 1.7M57.7 164.2l1.7 1.7M59.4 165.9h.1M61.1 164.2h.1M61.1 164.2l-1.7 1.7M61.1 164.2l1.8 1.7M62.9 165.9h.1"/>
<path d="M63.7 165.1l-.8 .8M74.4 161.3h.1M74.4 161.3l.9 .9M75.3 177.8h.1M75.3 176.7v1.1M75.3 177.8h2.9M78.2 179h.1M78.2 177.8h.1M78.2 176.7v2.3M78.2 179.8v2.4M79.9 176.7h.1M79.9 176.7v8.6"/>
<path d="M118.7 176.7h2.9a2.88 2.88 0 0 1 2.9-2.9 2.88 2.88 0 0 1 2.9 2.9M118.7 176.7h.1M127.4 176.7h.1M127.4 176.7h2.9M35.1 183.3h5.2M35.1 184.8h5.2M37.7 184.8h.1M37.7 183.3h.1M37.7 182.5v.8M37.7 184.8v.5M40.3 183.3h.1M40.3 184.8h.1"/>
<path d="M75.3 181h.1M75.3 185.3h.1M75.3 184.2h.1M75.3 181h2.9M75.3 181v4.3M75.3 184.2h2.9M75.9 180.1h.1M75.9 180.1l2 .9M77.9 181h.1M77.9 181l-2 .9M78.2 182.2h.1M78.2 185.3h.1"/>
<path d="M78.2 183v2.3M79.9 185.3h.1M79.9 185.3h1.2M89.8 185.3h.1M89.8 185.3l.9 .9M90.7 186.2h.1M92.4 184.5h.1M92.4 184.5l1.7 1.7M92.4 184.5l-1.7 1.7M94.1 186.2h.1M95.9 184.5h.1M95.9 184.5l1.7 1.7"/>
<path d="M95.9 184.5l-1.8 1.7M97.6 186.2h.1M98.5 185.3l-.9 .9M118.7 185.3h2.9a2.88 2.88 0 0 1 2.9-2.8 2.88 2.88 0 0 1 2.9 2.8M118.7 185.3h.1M127.4 185.3h.1M127.4 185.3h2.9"/>
<circle cx="25.9" cy="38.7" r=".7"/>
<circle cx="95.4" cy="38.7" r=".7"/>
<circle cx="25.9" cy="42.4" r=".7"/>
<circle cx="95.4" cy="42.4" r=".7"/>
<circle cx="23" cy="143.8" r=".7"/>
<circle cx="23" cy="140" r=".7"/>
</g>
<g fill="#00f" stroke="#00f" stroke-width=".25">
<path d="M217.2 115.9l2 2.8h-4z" fill-rule="evenodd"/>
<path d="M214.3 111.2l1.2 .6-.6 .6z" fill-rule="evenodd"/>
<path d="M214.3 112.9l1.2 .6-.6 .6z" fill-rule="evenodd"/>
<path d="M217.2 115.9l2 2.8h-4z" fill-rule="evenodd"/>
<path d="M214.3 111.2l1.2 .6-.6 .6z" fill-rule="evenodd"/>
<path d="M214.3 112.9l1.2 .6-.6 .6z" fill-rule="evenodd"/>
<path d="M40.6 144.8l2 2.9h-4.1z" fill-rule="evenodd"/>
<path d="M40.6 144.8l2 2.9h-4.1z" fill-rule="evenodd"/>
<path d="M208.5 115.9l2 2.8h-4z" fill-rule="evenodd"/>
<path d="M205.6 111.2l1.2 .6-.6 .6z" fill-rule="evenodd"/>
<path d="M205.6 112.9l1.2 .6-.6 .6z" fill-rule="evenodd"/>
<path d="M208.5 115.9l2 2.8h-4z" fill-rule="evenodd"/>
<path d="M205.6 111.2l1.2 .6-.6 .6z" fill-rule="evenodd"/>
<path d="M205.6 112.9l1.2 .6-.6 .6z" fill-rule="evenodd"/>
<path d="M43.5 163.1l2.9 2-2.9 2z" fill-rule="evenodd"/>
<path d="M43.5 163.1l2.9 2-2.9 2z" fill-rule="evenodd"/>
<path d="M199.8 115.9l2 2.8h-4z" fill-rule="evenodd"/>
<path d="M196.9 111.2l1.2 .6-.6 .6z" fill-rule="evenodd"/>
<path d="M196.9 112.9l1.2 .6-.6 .6z" fill-rule="evenodd"/>
<path d="M199.8 115.9l2 2.8h-4z" fill-rule="evenodd"/>
<path d="M196.9 111.2l1.2 .6-.6 .6z" fill-rule="evenodd"/>
<path d="M196.9 112.9l1.2 .6-.6 .6z" fill-rule="evenodd"/>
<path d="M173.8 115.9l2 2.8h-4.1z" fill-rule="evenodd"/>
<path d="M170.9 111.2l1.1 .6-.6 .6z" fill-rule="evenodd"/>
<path d="M170.9 112.9l1.1 .6-.6 .6z" fill-rule="evenodd"/>
<path d="M173.8 115.9l2 2.8h-4.1z" fill-rule="evenodd"/>
<path d="M170.9 111.2l1.1 .6-.6 .6z" fill-rule="evenodd"/>
<path d="M170.9 112.9l1.1 .6-.6 .6z" fill-rule="evenodd"/>
<path d="M112.9 40.6l2.1 2.9h-4.1z" fill-rule="evenodd"/>
<path d="M112.9 40.6l2.1 2.9h-4.1z" fill-rule="evenodd"/>
<path d="M191.1 115.9l2.1 2.8h-4.1z" fill-rule="evenodd"/>
<path d="M188.3 111.2l1.1 .6-.6 .6z" fill-rule="evenodd"/>
<path d="M188.3 112.9l1.1 .6-.6 .6z" fill-rule="evenodd"/>
<path d="M191.1 115.9l2.1 2.8h-4.1z" fill-rule="evenodd"/>
<path d="M188.3 111.2l1.1 .6-.6 .6z" fill-rule="evenodd"/>
<path d="M188.3 112.9l1.1 .6-.6 .6z" fill-rule="evenodd"/>
<path d="M118.7 84.9l2.9 2-2.9 2z" fill-rule="evenodd"/>
<path d="M118.7 84.9l2.9 2-2.9 2z" fill-rule="evenodd"/>
<path d="M182.5 115.9l2 2.8h-4.1z" fill-rule="evenodd"/>
<path d="M179.5 111.2l1.2 .6-.6 .6z" fill-rule="evenodd"/>
<path d="M179.5 112.9l1.2 .6-.6 .6z" fill-rule="evenodd"/>
<path d="M182.5 115.9l2 2.8h-4.1z" fill-rule="evenodd"/>
<path d="M179.5 111.2l1.2 .6-.6 .6z" fill-rule="evenodd"/>
<path d="M179.5 112.9l1.2 .6-.6 .6z" fill-rule="evenodd"/>
<path d="M43.5 40.6l2 2.9h-4.1z" fill-rule="evenodd"/>
<path d="M43.5 40.6l2 2.9h-4.1z" fill-rule="evenodd"/>
<path d="M49.2 76.2l3 2-3 2z" fill-rule="evenodd"/>
<path d="M49.2 76.2l3 2-3 2z" fill-rule="evenodd"/>
<circle cx="127.4" cy="176.6" r=".28"/>
<circle cx="121.6" cy="176.6" r=".27"/>
<circle cx="127.4" cy="185.3" r=".28"/>
<circle cx="121.6" cy="185.3" r=".27"/>
<circle cx="269.3" cy="75.3" r=".28"/>
<circle cx="269.3" cy="81.1" r=".28"/>
<circle cx="269.3" cy="104.2" r=".28"/>
<circle cx="269.3" cy="98.4" r=".28"/>
</g>
<path d="M241.2 68.3h3.5" fill="none" stroke="#004080" stroke-width=".21"/>
<g font-size="4.9">
<text x="141.9" y="12.6">P7 P6</text>
<text x="141.9" y="18.4">0</text>
<text x="150.6" y="18.4">0 NEGATIVO</text>
<text x="141.9" y="24.2">0</text>
<text x="141.9" y="30">1</text>
<text x="150.6" y="24.2">1 MUESTRA=HV+ &amp; FILAMENTO=HV-</text>
<text x="150.6" y="30">0 HV+=0 &amp; HV-=0</text>
<text x="141.9" y="35.8">1</text>
<text x="150.6" y="35.8">1 POSITIVO</text>
</g>
<text font-size="4.3" x="176.7" y="178.9">SEGAINVEX - Electrónica</text>
<g font-size="3.7" fill="#00f">
<text x="8.7" y="9.6">TAMAÑO PLACA 120 X 70</text>
<text x="191.1" y="148.6">RELES</text>
<text x="191.1" y="153.2">RS 124-5066 Nº ref. fabric. DAR72410S 42€</text>
<text x="191.1" y="157.7">Aislamiento entre contactos 10KV</text>
<text x="191.1" y="162.3">Aislamiento entre bobina y contacto 17KV</text>
<text x="191.1" y="166.9">Operate time &lt;=3ms</text>
</g>
<g font-size="3.7">
<text x="190.2" y="183.1">Patricio Coronado</text>
<text x="190.2" y="186.1">Patrico Coronado</text>
</g>
<g font-size="3.5">
<text x="177" y="174.5">Univ. Autónoma de Madrid</text>
<text x="185.9" y="191.9">Etapa de salida. Relés.</text>
</g>
<g font-size="3.2">
<text x="176.7" y="185.8">Dibujado:</text>
<text x="176.7" y="200.6">A</text>
<text x="185.3" y="201.5">Archivo: FUENTE CAÑON+-2KV-30MA.DSN</text>
<text x="271.4" y="200.3">A</text>
<text x="176.7" y="205">Fecha: Tuesday, November 13, 2018</text>
<text x="254.8" y="205">1</text>
<text x="269.3" y="205">21</text>
</g>
<g font-size="3.1">
<text x="176.7" y="182.6">Diseñado:</text>
<text x="176.7" y="190.2">Título:</text>
<text x="175.2" y="196.8">Tam.</text>
<text x="185.3" y="197.4">Num. Proyecto:</text>
<text x="270.5" y="196.8">Rev.</text>
<text x="243.2" y="204.9">Hoja</text>
<text x="260.6" y="204.9">de</text>
</g>
<g font-size="2.6">
<text x="73.9" y="13.4">24V</text>
<text x="26" y="35.6" transform="rotate(-90 26 35.6)">4</text>
<text x="37.6" y="35.6" transform="rotate(-90 37.6 35.6)">2</text>
<text x="95.5" y="35.6" transform="rotate(-90 95.5 35.6)">4</text>
<text x="107.1" y="35.6" transform="rotate(-90 107.1 35.6)">2</text>
<text x="26" y="46.9" transform="rotate(-90 26 46.9)">3</text>
<text x="31.8" y="46.9" transform="rotate(-90 31.8 46.9)">1</text>
<text x="95.5" y="46.9" transform="rotate(-90 95.5 46.9)">3</text>
<text x="101.3" y="46.9" transform="rotate(-90 101.3 46.9)">1</text>
<text x="256.3" y="42.6">5V</text>
<text x="233.1" y="48.4">5V</text>
<text x="76.7" y="56.8">5V</text>
<text x="234.5" y="64.6" transform="rotate(-90 234.5 64.6)">16</text>
<text x="267.9" y="62.6">5V</text>
<text x="248.2" y="69.5">13</text>
<text x="269.3" y="70.4" transform="rotate(-90 269.3 70.4)">2</text>
<text x="218.1" y="75.3">11</text>
<text x="218.1" y="72.4">12</text>
<text x="248.2" y="75.3">14</text>
<text x="218.1" y="78.1">10</text>
<text x="219.5" y="83.9">7</text>
<text x="219.5" y="81.1">9</text>
<text x="248.2" y="78.1">15</text>
<text x="219.5" y="89.7">5</text>
<text x="219.5" y="86.9">6</text>
<text x="248.2" y="89.7">1</text>
<text x="269.3" y="87.5" transform="rotate(-90 269.3 87.5)">1</text>
<text x="219.5" y="92.6">4</text>
<text x="248.2" y="92.6">2</text>
<text x="248.2" y="95.5">3</text>
<text x="269.3" y="93.6" transform="rotate(-90 269.3 93.6)">1</text>
<text x="234.5" y="101.9" transform="rotate(-90 234.5 101.9)">8</text>
<text x="269.3" y="110.6" transform="rotate(-90 269.3 110.6)">2</text>
<text x="33.3" y="123.4">24V</text>
<text x="23.2" y="137" transform="rotate(-90 23.2 137)">4</text>
<text x="34.7" y="137" transform="rotate(-90 34.7 137)">2</text>
<text x="73.9" y="143.7">5V</text>
<text x="103.7" y="139">1</text>
<text x="103.7" y="141.9">3</text>
<text x="117.9" y="139">2</text>
<text x="117.9" y="141.9">4</text>
<text x="198.4" y="138.4">5V</text>
<text x="23.2" y="148.3" transform="rotate(-90 23.2 148.3)">3</text>
<text x="29" y="148.3" transform="rotate(-90 29 148.3)">1</text>
<text x="103.7" y="144.8">5</text>
<text x="103.7" y="147.7">7</text>
<text x="117.9" y="144.8">6</text>
<text x="117.9" y="147.7">8</text>
<text x="102.2" y="153.5">11</text>
<text x="103.7" y="150.5">9</text>
<text x="117.9" y="150.5">10</text>
<text x="117.9" y="153.5">12</text>
<text x="102.2" y="156.3">13</text>
<text x="102.2" y="159.3">15</text>
<text x="117.9" y="156.3">14</text>
<text x="117.9" y="159.3">16</text>
<text x="115.3" y="176.6">1</text>
<text x="132.4" y="176.6">2</text>
<text x="115.3" y="185.3">1</text>
<text x="132.4" y="185.3">2</text>
<text x="208.2" y="196.3">20161033</text>
<text x="89.8" y="199">Fuente HV habilitada a nivel alto</text>
</g>
<g font-size="2.6" fill="#000080">
<text x="40.6" y="28.4">RELAY SPST</text>
<text x="46.4" y="40">D1</text>
<text x="115.9" y="40">D2</text>
<text x="13.6" y="42.3">RL1</text>
<text x="46.4" y="42.9">D300</text>
<text x="83.1" y="42.3">RL2</text>
<text x="115.9" y="42.9">D300</text>
<text x="249" y="45.8">R5</text>
<text x="249" y="48.7">10K</text>
<text x="104.3" y="54.5">RELAY SPST</text>
<text x="265.3" y="54.5">R6</text>
<text x="265.3" y="58">10K</text>
<text x="185.3" y="63.2">R9</text>
<text x="210.2" y="60.3">C1</text>
<text x="210.2" y="63.8">220nF</text>
<text x="237.7" y="64.9">U1</text>
<text x="46.4" y="71.8">D5</text>
<text x="82.8" y="69">R3</text>
<text x="178.1" y="69">330</text>
<text x="184.8" y="69">R11</text>
<text x="185.3" y="66">100K</text>
<text x="60.8" y="73.3">R4</text>
<text x="82.8" y="72.4">10K</text>
<text x="104.3" y="77.6">IRF7341TRPBF</text>
<text x="33.9" y="80.5">TR1A</text>
<text x="46.4" y="83.4">SG92</text>
<text x="121.6" y="83.4">D13</text>
<text x="133.2" y="82">R8</text>
<text x="5.8" y="86.3">IRF7341TRPBF</text>
<text x="60.8" y="85.2">330</text>
<text x="80.2" y="86.3">TR1B</text>
<text x="103.4" y="86.3">TR2A</text>
<text x="49.2" y="95">R7</text>
<text x="49.2" y="92.1">100K</text>
<text x="115.9" y="92.1">SG92</text>
<text x="133.2" y="93.9">330</text>
<text x="48.1" y="97.9">C2</text>
<text x="48.1" y="101.4">1uF</text>
<text x="176.7" y="97.9">R21</text>
<text x="176.7" y="100.8">330</text>
<text x="185.3" y="97.9">R20</text>
<text x="185.3" y="100.8">330</text>
<text x="194" y="97.9">R12</text>
<text x="194" y="100.8">330</text>
<text x="202.7" y="97.9">R13</text>
<text x="202.7" y="100.8">330</text>
<text x="211.4" y="100.8">330</text>
<text x="220.1" y="100.8">330</text>
<text x="104.3" y="103.7">1uF</text>
<text x="117.6" y="106.6">C3</text>
<text x="124.5" y="103.7">100K</text>
<text x="211.4" y="103.7">R14</text>
<text x="220.1" y="103.7">R15</text>
<text x="243.2" y="103.7">PCF8574</text>
<text x="69.5" y="112.4">IRF7341TRPBF</text>
<text x="115.9" y="109.5">R10</text>
<text x="168" y="124">D14</text>
<text x="168" y="121.1">LED</text>
<text x="176.7" y="124">D6</text>
<text x="176.7" y="121.1">LED</text>
<text x="185.3" y="124">D7</text>
<text x="185.3" y="121.1">LED</text>
<text x="194" y="124">D8</text>
<text x="194" y="121.1">LED</text>
<text x="202.7" y="124">D9</text>
<text x="202.7" y="121.1">LED</text>
<text x="211.4" y="124">D10</text>
<text x="211.4" y="121.1">LED</text>
<text x="37.7" y="129.8">RELAY SPST</text>
<text x="110.1" y="135.6">J6</text>
<text x="130.3" y="132.7">15uF 35V</text>
<text x="10.8" y="143.7">RL3</text>
<text x="149.4" y="138.4">C4</text>
<text x="43.5" y="144.2">D11</text>
<text x="43.5" y="147.1">D300</text>
<text x="79.9" y="155.8">R17</text>
<text x="150.6" y="155.8">C5</text>
<text x="31" y="161.6">TR3A</text>
<text x="40.6" y="158.7">D12</text>
<text x="55" y="160.1">R19</text>
<text x="79.9" y="159.3">10K</text>
<text x="147.7" y="158.7">15uF 35V</text>
<text x="2.9" y="167.4">IRF7341TRPBF</text>
<text x="110.1" y="167.4">I2C</text>
<text x="40.6" y="170.3">SG92</text>
<text x="55" y="172">330</text>
<text x="77.3" y="173.2">TR3B</text>
<text x="43.5" y="179">100K</text>
<text x="84" y="176.1">IRF7341TRPBF</text>
<text x="42.3" y="184.8">C6</text>
<text x="43.5" y="181.9">R18</text>
<text x="89.8" y="180.4">R16</text>
<text x="42.3" y="188.3">1uF</text>
<text x="89.8" y="192.3">330</text>
</g>
<g font-size="2.6" fill="#f00">
<text x="9.3" y="31.3">FILAMENTO</text>
<text x="78.8" y="31.3">FILAMENTO</text>
<text x="12.2" y="51.6">HV_N</text>
<text x="78.8" y="48.6">GND_HV</text>
<text x="159.9" y="71.8">P7</text>
<text x="159.9" y="74.7">P6</text>
<text x="260.3" y="77.6">SDA</text>
<text x="261.2" y="74.7">SCL</text>
<text x="9.3" y="129.8">HV_P</text>
<text x="148.3" y="141.3">24V</text>
<text x="6.4" y="150">GND_HV</text>
<text x="90.4" y="144.2">SCL</text>
<text x="90.4" y="147.1">SDA</text>
<text x="148.3" y="150">5V</text>
</g>
<g font-size="2.6" fill="#004080">
<text x="240.5" y="70.7">INT</text>
<text x="224.4" y="76.5">P6</text>
<text x="224.4" y="73.6">P7</text>
<text x="235.8" y="73.5" transform="rotate(-90 235.8 73.5)">VCC</text>
<text x="239.6" y="76.5">SCL</text>
<text x="224.4" y="82.3">P4</text>
<text x="224.4" y="79.4">P5</text>
<text x="239.3" y="79.4">SDA</text>
<text x="224.4" y="88.1">P2</text>
<text x="224.4" y="85.2">P3</text>
<text x="224.4" y="93.9">P0</text>
<text x="224.4" y="91">P1</text>
<text x="241.6" y="91">A0</text>
<text x="241.6" y="93.9">A1</text>
<text x="235.8" y="97" transform="rotate(-90 235.8 97)">GND</text>
<text x="241.6" y="96.8">A2</text>
</g>
<g font-size="2.6" fill="#004040">
<text x="272.2" y="71.8">JP3</text>
<text x="272.2" y="95">JP4</text>
<text x="121.6" y="170.3">JP6_open</text>
<text x="118.7" y="190.6">JP5_closed</text>
</g>
<g font-size="2.1">
<text x="30.4" y="2.2">5</text>
<text x="85.4" y="2.2">4</text>
<text x="140.4" y="2.2">3</text>
<text x="195.4" y="2.2">2</text>
<text x="250.4" y="2.2">1</text>
<text x=".8" y="30.1">D</text>
<text x="278.7" y="30.1">D</text>
<text x=".8" y="80.8">C</text>
<text x="278.7" y="80.8">C</text>
<text x=".8" y="131.5">B</text>
<text x="278.7" y="131.5">B</text>
<text x=".8" y="182.2">A</text>
<text x="278.7" y="182.2">A</text>
<text x="30.4" y="207.8">5</text>
<text x="85.4" y="207.8">4</text>
<text x="140.4" y="207.8">3</text>
<text x="195.4" y="207.8">2</text>
<text x="250.4" y="207.8">1</text>
</g>
</svg>
